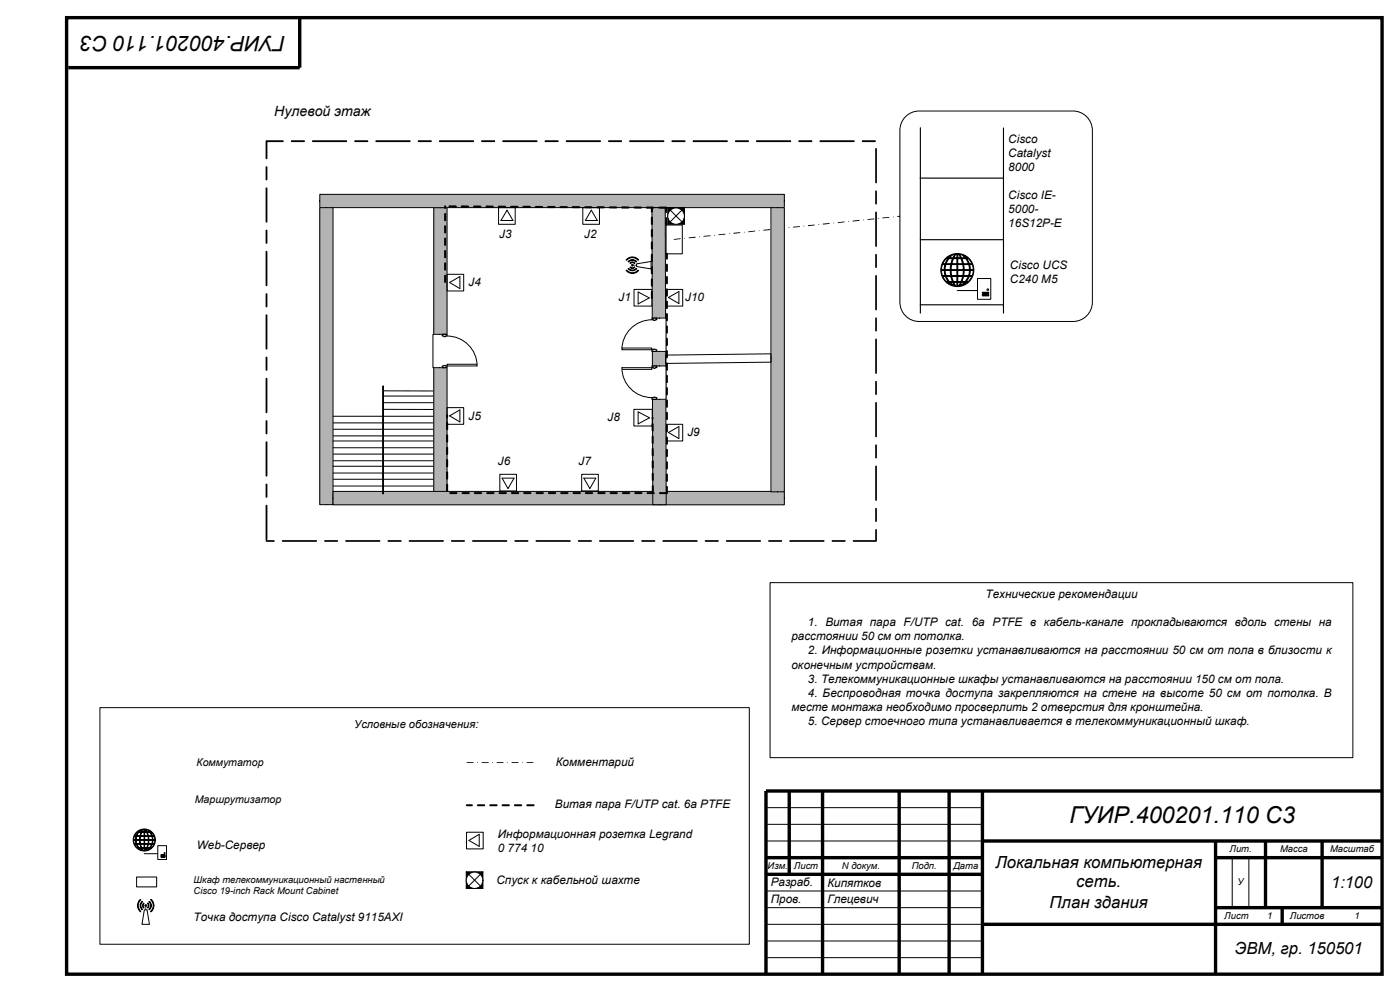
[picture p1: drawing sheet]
<svg xmlns="http://www.w3.org/2000/svg" width="420mm" height="297mm" viewBox="0 0 420 297" stroke-linecap="round" stroke-linejoin="round" font-family="sans-serif">
<path d="M130.1 62.2h4v86.1h-4z" fill-rule="evenodd" fill="#b3b3b3"/>
<path d="M130.1 62.2h4v86.1h-4z" fill="none" stroke="#000" stroke-width=".3"/>
<path d="M95.9 58.3h139.4v3.9h-139.4z" fill="#b3b3b3"/>
<path d="M95.9 58.3h139.4v3.9h-139.4zM229.8 242.1h64.9M229.8 247.1h64.9M229.8 252.1h64.9M369.7 257v15M374.6 257v15M229.8 272h64.9M229.8 277h64.9M229.8 267h64.9M229.8 282h64.9M229.8 287h64.9" fill="none" stroke="#000" stroke-width=".3"/>
<g fill="none" stroke="#000" stroke-width="1" stroke-linecap="butt">
<path d="M20 5.3h394.6v286.7h-394.6zM89.9 5.3v15h-69.4M236.8 237.1v24.9M246.8 237.1v54.9M269.7 237.1v54.9M284.7 237.1v54.9M294.7 237.1v54.9M414.6 237.1h-184.8v54.9M229.8 257h64.9M294.7 252.1h119.9M364.7 252.1v39.9M364.7 257h49.9"/>
<path d="M379.6 252.1v19.9M396.6 252.1v19.9M229.8 262h64.9M294.7 277h119.9M364.7 272h49.9M384.6 272v5"/>
</g>
<path d="M95.9 62.2h4v89.1h-4z" fill-rule="evenodd" fill="#b3b3b3"/>
<path d="M95.9 62.2h4v89.1h-4zM231 174.6h174.8v52.5h-174.8zM30 212.1h194.8v70.9h-194.8z" fill="none" stroke="#000" stroke-width=".3"/>
<path d="M158 241.1l2.1-.1 .3 .3-.3 .3h-1.9l-.3-.1zM154.2 241.2l2.1-.2 .3 .3-.3 .3h-1.8l-.3-.1zM150.6 241.1l2.1-.1 .3 .3-.3 .3h-1.9l-.3-.1zM146.8 241.2l2.1-.2 .4 .3-.4 .3h-1.8l-.3-.1zM143.1 241.2l2.1-.2 .3 .3-.3 .3h-1.8l-.3-.1zM139.8 241.2l1.8-.2 .3 .3-.3 .3h-1.5l-.3-.1z" fill="#000"/>
<path d="M271.6 35a5.7 5.7 0 0 1 4.1-1.7h46.2a5.8 5.8 0 0 1 5.8 5.8v51.5a5.8 5.8 0 0 1-5.8 5.8h-46.2a5.8 5.8 0 0 1-5.7-5.8v-51.5a5.8 5.8 0 0 1 1.6-4.1z" fill-rule="evenodd" fill="#fff"/>
<path d="M271.6 35a5.7 5.7 0 0 1 4.1-1.7h46.2a5.8 5.8 0 0 1 5.8 5.8v51.5a5.8 5.8 0 0 1-5.8 5.8h-46.2a5.8 5.8 0 0 1-5.7-5.8v-51.5a5.8 5.8 0 0 1 1.6-4.1zM140 249.4h4.9v5h-4.9zM140.7 251.9l3.1-1.8v3.6zM41 262.8h6v3h-6z" fill="none" stroke="#000" stroke-width=".3"/>
<path d="M276.1 38.3v55.6M301 38.4v55.5M276.1 71.8h24.9" fill="none" stroke="#000" stroke-width=".34"/>
<path d="M140 228.5l1.9-.1 .2 .2-2 .1zM143.2 228.6a.13 .13 0 0 1 .2 0 .13 .13 0 0 1-.2 0zM144.5 228.5l2.1 .1-2 .1zM147.7 228.5l.2 .1zM149 228.5l2.1 .1-2 .1zM152.2 228.6a.12 .12 0 0 1 .2 0 .12 .12 0 0 1-.2 0zM153.5 228.5l2.1 .1-2 .1zM156.6 228.6a.15 .15 0 0 1 .3 0 .15 .15 0 0 1-.3 0zM158 228.5l2.1 .1-2 .1z" fill="#000"/>
<path d="M99.9 147.3h135.4v4h-135.4z" fill="#b3b3b3"/>
<g fill="none" stroke="#000" stroke-width=".3">
<path d="M149.6 62.2h5v5h-5zM152.1 63l1.8 3.1h-3.6zM174.8 62.2h5v5h-5zM177.4 63l1.8 3.1h-3.6zM199.8 67.4h4.9v8.7h-4.9zM134.1 82.2h5v5h-5zM134.9 84.7l3.1-1.8v3.6zM190.2 86.7h5.4v5h-5.4zM191.4 87.5l3.4 1.8-3.4 1.8zM199.8 86.7h5v5h-5zM200.5 89.2l3.2-1.8v3.6zM199.8 127.2h5v5h-5z"/>
<path d="M200.5 129.6l3.2-1.8v3.6zM99.9 147.3h135.4v4h-135.4z"/>
</g>
<g fill="#000">
<path d="M202.1 71.7l2.1-.2-1.9 .4zM205.3 71.3l.2 .2zM206.6 71.2l2.1-.1-2 .3zM209.8 70.9l.2 .1zM211.1 70.7l2-.1-1.9 .4zM214.2 70.4l.3 .2zM215.6 70.3l2-.1-2 .3zM218.7 70l.2-.1v.2zM220.1 69.8l2-.1-2 .4zM223.2 69.5l.2 .2zM224.5 69.4l2.1-.1-2 .3zM227.6 69l.2 .2zM229 68.9l2-.1-.1 .2-1.8 .1zM232.1 68.6l.2 .1zM233.4 68.5l2.1-.2-1.9 .4zM236.6 68.1l.2 .2h-.2zM237.9 68l2.1-.1-2 .3zM241 67.7l.3-.1v.3zM242.4 67.5l2-.1-1.9 .4zM245.5 67.2l.2 .2zM246.9 67h2l-1.9 .3zM250 66.8l.2 .1zM251.3 66.6l2.1-.1-2 .3zM254.5 66.3l.2 .2h-.2zM255.8 66.2l2.1-.2-2 .4zM259 65.8l.2 .2h-.2zM260.3 65.7l2-.1-2 .3zM263.4 65.4h.3l-.2 .2zM264.7 65.2h2.1l-2 .2zM267.9 64.9l.2 .2zM269.3 64.7l.8 .1-.8 .2z"/>
<path d="M79.8 151.4l.3-.1 .1 .3v10l-.3 .3-.2-.3zM79.8 145h.3l.1 .2v3.7l-.3 .3-.2-.3zM79.7 132.4l.4-.1 .1 .2v10.1l-.3 .2-.2-.2zM79.8 126h.3l.1 .2v3.7l-.3 .3-.2-.3zM79.8 113.3h.3l.1 .2v10.1l-.3 .2-.2-.2zM79.8 107l.3-.1 .1 .2v3.8l-.3 .2-.2-.2zM79.7 94.3h.4l.1 .2v10l-.3 .3-.2-.3zM79.8 88l.3-.1 .1 .2v3.7l-.3 .3-.2-.3zM79.8 75.3l.3-.1 .1 .2v10.1l-.3 .3-.2-.3zM79.8 68.9h.3l.1 .2v3.7l-.3 .3-.2-.3zM79.7 56.3l.4-.1 .1 .2v10.1l-.3 .2-.2-.2zM79.8 49.9h.3l.1 .2v3.7l-.3 .3-.2-.3zM79.8 42.1l5.1-.1 .2 .3-.2 .3h-5l.3-.3v5.2l-.3 .2-.2-.2zM87.4 42.1l3.8-.1 .3 .3-.3 .3h-3.7l-.3-.3zM93.7 42.1l10.2-.1 .2 .3-.2 .3h-10l-.3-.1zM106.4 42.1l3.8-.1 .3 .3-.3 .3h-3.6l-.3-.3zM112.7 42.1l10.2-.1 .3 .3-.3 .3h-10l-.3-.3zM125.4 42.1l3.9-.1 .2 .3-.2 .3h-3.7l-.3-.3zM131.8 42.1l10.1-.1 .3 .3-.3 .3h-10l-.2-.3zM144.5 42.1l3.8-.1 .2 .3-.2 .3h-3.7l-.3-.3zM150.8 42.1l10.2-.1 .2 .3-.2 .3h-10l-.3-.3zM163.5 42.1l3.8-.1 .3 .3-.3 .3h-3.7l-.2-.3zM169.8 42.1l10.2-.1 .3 .3-.3 .3h-10l-.3-.3zM182.5 42.1l3.9-.1 .2 .3-.2 .3h-3.7l-.3-.1zM188.9 42.1l10.2-.1 .2 .3-.2 .3h-10.1l-.3-.3zM201.6 42.1l3.8-.1 .3 .3-.3 .3h-3.7l-.3-.3zM207.9 42.1l10.2-.1 .3 .3-.3 .3h-10.1l-.2-.3zM220.6 42.1l3.8-.1 .3 .3-.3 .3h-3.7l-.2-.1zM226.9 42.1l10.2-.1 .3 .3-.3 .3h-10l-.3-.3zM239.6 42.1l3.9-.1 .2 .3-.2 .3h-3.8l-.2-.3zM246 42.1l10.2-.1 .2 .3-.2 .3h-10.1l-.3-.3zM258.6 42.1l3.9-.1 .3 .3-.3 .3h-3.7l-.2-.1zM262.7 44.4l.4 .3v10l-.3 .2-.2-.2zM262.7 57.1l.4 .2v3.7l-.3 .3-.2-.3zM262.7 63.5l.4 .2v10l-.3 .3-.2-.3zM262.7 76.1l.4 .3v3.7l-.3 .2-.2-.2zM262.7 82.5l.4 .2v10.1l-.3 .2-.2-.2zM262.7 95.2l.4 .2v3.7l-.3 .3-.2-.3zM262.7 101.5l.4 .2v10.1l-.3 .3-.2-.3zM262.6 114.3l.3-.1 .2 .2v3.7l-.3 .3-.2-.3zM262.7 120.5l.4 .3v10l-.3 .3-.2-.3zM262.7 133.2l.4 .2v3.8l-.3 .2-.2-.2zM262.7 139.6l.4 .2v10l-.3 .3-.2-.3zM262.6 152.3h.3l.2 .2v3.7l-.3 .2-.2-.2zM255.9 161.9h6.9l-.2 .2v-3.3l.1-.2 .3 .1v3.6l-6.9 .1-.3-.1zM249.5 162l3.9-.1 .3 .2-.3 .3h-3.7zM236.8 162l10.3-.1 .3 .2-.3 .3h-10.1zM230.5 162l3.9-.1 .3 .2-.3 .3h-3.7zM217.9 161.9h10.1l.3 .2-.3 .3h-10l-.2-.1zM211.5 162l3.8-.1 .3 .2-.3 .3h-3.6zM198.8 162l10.2-.1 .3 .2-.3 .3h-10zM192.4 162l3.9-.1 .3 .2-.3 .3h-3.7zM179.8 161.9h10.2l.2 .2-.2 .3h-10l-.3-.1zM173.5 161.9h3.8l.3 .2-.3 .3h-3.7l-.2-.1zM160.7 162l10.2-.1 .3 .2-.3 .3h-10zM154.4 162l3.9-.1 .2 .2-.2 .3h-3.7zM141.6 162l10.3-.1 .3 .2-.3 .3h-10zM135.4 161.9h3.8l.3 .2-.3 .3h-3.6l-.3-.1zM122.7 162l10.2-.1 .3 .2-.3 .3h-10zM116.3 162l3.9-.1 .3 .2-.3 .3h-3.7zM103.6 162l10.3-.1 .2 .2-.2 .3h-10.1zM97.4 161.9h3.8l.2 .2-.2 .3h-3.7l-.2-.1zM84.6 162l10.2-.1 .3 .2-.3 .3h-10zM79.8 162l2.4-.1 .2 .2-.2 .3h-2.3z"/>
</g>
<path d="M114.9 115.7l.1 32.3z" fill-rule="evenodd" fill="#fff"/>
<path d="M114.9 115.7l.1 32.3z" fill="none" stroke="#000" stroke-width=".3"/>
<path d="M276.1 53.4h24.9" fill="none" stroke="#000" stroke-width=".34"/>
<path d="M231.3 62.2h4v85.2h-4z" fill-rule="evenodd" fill="#b3b3b3"/>
<path d="M231.3 62.2h4v85.2h-4zM134.1 122.2h5v5h-5zM134.9 124.6l3.1-1.7v3.5zM190.2 122.7h5.5v5h-5.5zM191.4 123.4l3.5 1.8-3.5 1.8zM149.9 142.2h5v5h-5zM150.6 143.3h3.6l-1.8 3.1zM174.5 142.2h5v5h-5zM175.1 143.3h3.6l-1.7 3.1zM139.9 261.3h5v5h-5z" fill="none" stroke="#000" stroke-width=".3"/>
<g fill="#000">
<path d="M139.9 261.3h5v5h-5z"/>
<path d="M133.3 82.5l.4-.1 .2 .2v1.9l-.4 .3-.3-.3zM133.4 78.7h.3l.2 .3v1.8l-.4 .3-.3-.3zM133.3 75.1l.4-.1 .2 .2v1.9l-.4 .3-.3-.3zM133.4 71.3h.3l.2 .2v1.9l-.4 .3-.3-.3zM133.4 67.6l.5 .2v1.9l-.4 .3-.3-.3zM133.4 63.9l.5 .2v1.9l-.4 .3-.3-.3zM133.4 61.6l.4 .1-.1 .8-.4-.1z"/>
</g>
<circle cx="142.4" cy="263.8" r="2.47" fill="#fff"/>
<g fill="none" stroke="#000" stroke-width=".3">
<path d="M200.3 62.2h5v5h-5zM139.9 261.3l5 5M144.9 261.3l-5 5"/>
<circle cx="142.4" cy="263.8" r="2.47"/>
</g>
<path d="M200.3 62.2h5v5h-5z" fill="#000"/>
<circle cx="202.8" cy="64.8" r="2.48" fill="#fff"/>
<g fill="none" stroke="#000" stroke-width=".3">
<path d="M200.3 62.2l5 5M205.3 62.2l-5 5M43.3 255.9h4"/>
<circle cx="202.8" cy="64.8" r="2.48"/>
</g>
<path d="M47.3 253.4h2.7v4.2h-2.7z" fill="#fff"/>
<g fill="none" stroke="#000" stroke-width=".3">
<path d="M47.3 253.4h2.7v4.2h-2.7z"/>
<circle cx="43.3" cy="251.8" r="3.3"/>
</g>
<circle cx="43.3" cy="251.8" r="3.3" fill="#000"/>
<path d="M45.8 250.7l.1 1h.6l-.2-1zM45.9 251.8l-.2 1.1h.6l.2-1.1zM45.2 249.5l.5 1h.5l-.7-1zM45.6 253l-.5 1h.4l.7-1zM44.6 248.9l.7 .4zM44.7 251.8l-.1 1.1h1l.1-1.1zM44.5 250.7l.2 1h1l-.1-1zM44.3 254.8l1-.6h-.3zM44.5 253l-.3 1h.7l.6-1zM44.2 249.5l.3 1h1l-.5-1zM44.2 254.2l-.4 .7 .9-.7zM43.7 248.6l.4 .7h.7zM43.4 248.6v.7h.5zM43.4 249.5v1h.9l-.3-1zM43.4 250.7v1h1.1l-.1-1zM43.4 254.2v.7h.2l.3-.7zM43.4 251.8v1.1h1l.1-1.1zM43.4 253v1h.6l.4-1zM43 248.6l-.4 .7h.6v-.7zM42.5 254.2l.5 .7h.2v-.7zM42.5 249.5l-.3 1h1v-1zM42.2 253l.3 1h.7v-1zM42.2 250.7l-.2 1h1.2v-1zM42 251.8l.1 1.1h1.1v-1.1zM41.8 254.2l1 .7-.4-.7zM41.9 249.1l-.2 .2h.7l.4-.7zM41.3 254.2l.9 .6-.6-.6zM41.3 249.3l.7-.4zM41.1 253l.1 .3a1 1 0 0 0 1.1 .7l-.3-1zM41.6 249.5l-.5 1h.9l.3-1zM40.9 251.8l.1 1.1h1l-.1-1.1zM41 250.7l-.1 1h1l.1-1zM40.4 253l.7 1h.4l-.6-1zM41.1 249.5l-.7 1h.5l.5-1zM40.1 251.8l.2 1.1h.6l-.2-1.1zM40.3 250.7l-.2 1h.6l.1-1zM48.3 256.8l1.3 .1zM48.3 256.5l1.3 .1zM48.3 256.2l1.3 .1zM49.3 255.6v.2h.2v-.2z" fill-rule="evenodd" fill="#fff"/>
<g fill="none" stroke="#000" stroke-width=".3">
<path d="M287.1 87.1h6.1M40.1 251.8h.6l.2 1.1h-.6zM40.3 250.7h.5l-.1 1h-.6zM40.4 253h.5l.6 1h-.4zM40.9 251.8h1l.1 1.1h-1zM41 250.7h1l-.1 1h-1zM41.1 253h.9l.3 1a1.16 1.16 0 0 1-1.2-1zM41.1 249.5h.3l-.5 1h-.5zM41.3 254.2h.3l.6 .6zM41.3 249.3l.7-.4zM41.6 249.5h.7l-.3 1h-.9zM41.8 254.2h.6l.4 .7z"/>
<path d="M41.9 249.1l.9-.5-.4 .7h-.7zM42 251.8h1.2v1.1h-1.1zM42.2 253h1v1h-.7zM42.2 250.7h1v1h-1.2zM42.5 249.5h.7v1h-1zM42.5 254.2h.7v.7h-.2zM43 248.6h.2v.7h-.6zM43.4 248.6l.5 .7h-.5zM43.4 249.5h.6l.3 1h-.9zM43.4 250.7h1l.1 1h-1.1zM43.4 254.2h.5l-.3 .7h-.2zM43.4 251.8h1.1l-.1 1.1h-1z"/>
<path d="M43.4 253h1l-.4 1h-.6zM43.7 248.6l1.1 .7h-.7zM44.2 254.2h.5l-.9 .7zM44.2 249.5h.8l.5 1h-1zM44.3 254.8l.7-.6h.3zM44.5 250.7h1.1l.1 1h-1zM44.5 253h1l-.6 1h-.7zM44.6 248.9l.7 .4zM44.7 251.8h1l-.1 1.1h-1zM45.2 249.5h.3l.7 1h-.5zM45.6 253h.6l-.7 1h-.4zM45.8 250.7h.5l.2 1h-.6z"/>
<path d="M45.9 251.8h.6l-.2 1.1h-.6zM48.3 256.8l1.3 .1zM48.3 256.5l1.3 .1zM48.3 256.2l1.3 .1zM49.3 255.6h.2v.2h-.2z"/>
</g>
<path d="M293.2 83.5h4v6.2h-4z" fill="#fff"/>
<g fill="none" stroke="#000" stroke-width=".3">
<path d="M293.2 83.5h4v6.2h-4z"/>
<circle cx="287.2" cy="80.9" r="5"/>
</g>
<circle cx="287.2" cy="80.9" r="5" fill="#000"/>
<path d="M290.9 79.3l.2 1.5h.9l-.3-1.5zM291.1 81.1l-.3 1.5h.9l.3-1.5zM290 77.5l.8 1.5h.7l-.3-.6a1.33 1.33 0 0 0-1.2-.9zM290.7 82.8l-.8 1.6a1.54 1.54 0 0 0 1.5-1.2l.1-.4zM289.1 76.6l.7 .7h.4zM289.3 81.1l-.2 1.5h1.5l.2-1.5zM289.1 79.3l.2 1.5h1.5l-.2-1.5zM288.8 85.4l1.4-.8h-.5zM289.1 82.8l-.5 1.6h1l.9-1.6zM288.5 77.5l.6 1.5h1.4l-.8-1.5zM288.5 84.6l-.6 1 1.4-1zM287.9 76.2l.5 1.1h1.1l-1-1zM287.3 76.2v1.1h.9l-.6-1.1zM287.3 77.5v1.5h1.5l-.5-1.5zM287.3 79.3v1.5h1.7l-.2-1.5zM287.3 84.6v1.1h.3l.6-1.1zM287.3 81.1v1.5h1.5l.2-1.5zM287.3 82.8v1.6h1l.5-1.6zM286.7 76.2l-.6 1.1h1v-1.1zM286.1 84.6l.6 1.1h.4v-1.1zM286 77.5l-.5 1.5h1.6v-1.5zM285.5 82.8l.5 1.6h1.1v-1.6zM285.5 79.3l-.2 1.5h1.8v-1.5zM285.3 81.1l.2 1.5h1.6v-1.5zM285 84.6l1.4 1-.6-1zM285.1 77l-.3 .3h1.1l.5-1.1-.5 .2zM284.1 84.6l1.5 .8-.9-.8zM284.1 77.3h.5l.6-.7zM283.9 82.8l.9 1.6h.9l-.5-1.6zM284.6 77.5l-.8 1.5h1.5l.4-1.5zM283.5 81.1l.3 1.5h1.4l-.1-1.5zM283.8 79.3l-.3 1.5h1.6l.1-1.5zM282.8 82.8l.4 .7a1.33 1.33 0 0 0 1.3 .9l-.9-1.6zM283.9 77.5l-1.1 1.5h.7l.9-1.5zM282.4 81.1l.3 1.5h.8l-.2-1.5zM282.7 79.3l-.3 1.5h.9l.2-1.5zM294.7 88.5v.2h1.9v-.2zM294.7 88.1v.1h1.9v-.1zM294.7 87.6v.2h1.9v-.2zM296.1 86.8a.25 .25 0 0 0 .5 0 .25 .25 0 0 0-.5 0z" fill-rule="evenodd" fill="#fff"/>
<g fill="none" stroke="#000" stroke-width=".3">
<path d="M282.7 79.3h.8l-.2 1.5h-.9zM283.8 79.3h1.4l-.1 1.5h-1.6zM283.9 77.5h.5l-.9 1.5h-.7zM284.1 77.3l1.1-.7-.6 .7zM284.6 77.5h1.1l-.4 1.5h-1.5zM285.1 77l.8-.6 .5-.2-.5 1.1h-1.1zM285.5 79.3h1.6v1.5h-1.8zM286 77.5h1.1v1.5h-1.6zM286.7 76.2h.4v1.1h-1zM287.3 76.2h.3l.6 1.1h-.9zM287.3 77.5h1l.5 1.5h-1.5zM287.3 79.3h1.5l.2 1.5h-1.7z"/>
<path d="M287.9 76.2l.6 .1 1 1h-1.1zM288.5 77.5h1.2l.8 1.5h-1.4zM289.1 79.3h1.5l.2 1.5h-1.5zM289.1 76.6l1.1 .7h-.4zM290 77.5a1.55 1.55 0 0 1 1.4 1.2l.1 .3h-.7zM290.9 79.3h.8l.3 1.5h-.9zM282.4 81.1h.9l.2 1.5h-.8zM282.8 82.8h.8l.9 1.6a1.54 1.54 0 0 1-1.5-1.2zM283.5 81.1h1.6l.1 1.5h-1.4zM283.9 82.8h1.3l.5 1.6h-.9zM284.1 84.6h.6l.9 .8zM285 84.6h.8l.6 1z"/>
<path d="M285.3 81.1h1.8v1.5h-1.6zM285.5 82.8h1.6v1.6h-1.1zM286.1 84.6h1v1.1h-.4zM287.3 84.6h.9l-.6 1.1h-.3zM287.3 81.1h1.7l-.2 1.5h-1.5zM287.3 82.8h1.5l-.5 1.6h-1zM288.5 84.6h.8l-1.4 1zM288.8 85.4l.9-.8h.5zM289.1 82.8h1.4l-.9 1.6h-1zM289.3 81.1h1.5l-.2 1.5h-1.5zM290.7 82.8h.8l-.3 .7a1.33 1.33 0 0 1-1.3 .9zM291.1 81.1h.9l-.3 1.5h-.9z"/>
<path d="M294.7 88.5h1.9v.2h-1.9zM294.7 88.1h1.9v.1h-1.9zM294.7 87.6h1.9v.2h-1.9z"/>
<circle cx="296.3" cy="86.8" r=".25"/>
</g>
<path d="M276.1 91.4h24.9" fill="none" stroke="#000" stroke-width=".34"/>
<path d="M195.6 62.2h4l.3 89.1h-4.1z" fill-rule="evenodd" fill="#b3b3b3"/>
<path d="M195.6 62.2h4l.3 89.1h-4.1zM199.7 106.4l31.6-.4v2.5l-31.6 .4z" fill="none" stroke="#000" stroke-width=".3"/>
<path d="M195.8 95.3h4v10h-4z" fill-rule="evenodd" fill="#fff"/>
<path d="M195.8 95.3h4v10h-4z" fill="none" stroke="#000" stroke-width=".3"/>
<path d="M195.5 95.3h1.6v10h-1.6z" fill-rule="evenodd" fill="#fff"/>
<path d="M195.5 95.3h1.6v10h-1.6z" fill="none" stroke="#fff" stroke-width=".3"/>
<path d="M195.6 104.8h1.5v.5h-1.5zM195.6 95.3v.5h1.5v-.5z" fill-rule="evenodd" fill="#fff"/>
<path d="M196.1 95.8h-.5v-.5h1.5v.5h-.5M196.1 104.8h-.5v.5h1.5v-.5h-.5" fill="none" stroke="#000" stroke-width=".3"/>
<path d="M196.1 104.6h.5v.2h-.5zM196.1 95.8v.3h.5v-.3z" fill-rule="evenodd" fill="#fff"/>
<path d="M195.6 95.8a9 9 0 0 0-9 9M195.6 95.3h1.5M196.1 95.8v.3h.5v-.3M195.6 105.3h1.5M196.1 104.8v-.2h.5v.2" fill="none" stroke="#000" stroke-width=".3"/>
<path d="M186.6 104.3h9v.5h-9z" fill="#fff"/>
<path d="M186.6 104.3h9v.5h-9z" fill="none" stroke="#000" stroke-width=".3"/>
<path d="M195.8 109.7h4v10h-4z" fill-rule="evenodd" fill="#fff"/>
<path d="M195.8 109.7h4v10h-4z" fill="none" stroke="#000" stroke-width=".3"/>
<path d="M195.5 109.7h1.6v10h-1.6z" fill-rule="evenodd" fill="#fff"/>
<path d="M195.5 109.7h1.6v10h-1.6z" fill="none" stroke="#fff" stroke-width=".3"/>
<path d="M195.6 109.7v.5h1.5v-.5zM195.6 119.2h1.5v.5h-1.5z" fill-rule="evenodd" fill="#fff"/>
<path d="M196.1 110.2h-.5v-.5h1.5v.5h-.5M196.1 119.2h-.5v.5h1.5v-.5h-.5" fill="none" stroke="#000" stroke-width=".3"/>
<path d="M196.1 110.2v.2h.5v-.2zM196.1 119h.5v.2h-.5z" fill-rule="evenodd" fill="#fff"/>
<path d="M186.6 110.2a9 9 0 0 0 9 9M195.6 109.7h1.5M195.6 119.7h1.5M196.1 110.2v.2h.5v-.2M196.1 119.2v-.2h.5v.2" fill="none" stroke="#000" stroke-width=".3"/>
<path d="M186.6 110.2h9v.5h-9z" fill="#fff"/>
<path d="M186.6 110.2h9v.5h-9z" fill="none" stroke="#000" stroke-width=".3"/>
<g fill="#000">
<path d="M199.7 65.1h.3l.1 .3v1.8l-.3 .4-.3-.4zM199.7 62h.3l.1 .2v1.3l-.3 .3-.3-.3z"/>
<path d="M197.5 62.1l2.1-.2 .3 .3-.3 .4-1.8-.1-.3-.1zM193.9 61.9h2l.3 .3-.3 .3h-1.8l-.3-.1zM190.2 61.9h2l.3 .3-.3 .3h-1.8l-.3-.2zM186.5 61.9h2l.3 .3-.3 .3h-1.9l-.2-.2zM182.8 61.9l2-.1 .3 .3-.3 .4-1.8-.1-.3-.1zM179 62l2.1-.2 .3 .3-.3 .3h-1.8l-.3-.1zM175.4 61.8h2l.3 .3-.3 .3h-1.8l-.3-.1zM171.6 61.9l2.1-.1 .3 .3-.3 .3h-1.8l-.3-.2zM168 61.8h2l.3 .3-.1 .2-2.1 .1-.2-.2zM164.2 61.9l2.1-.2 .3 .4-.3 .3h-1.8zM160.5 61.9l2.1-.2 .3 .3-.3 .3h-1.9l-.2-.1zM156.8 61.8l2.1-.1 .3 .3-.3 .3h-1.8zM153.1 61.8l2.1-.1 .3 .3-.3 .3h-1.8l-.3-.2zM149.4 61.8l2.1-.2 .3 .4-.3 .3h-1.9zM145.8 61.6h2l.3 .3-.3 .3h-1.8l-.3-.1zM142 61.7l2.1-.1 .3 .3-.3 .3h-1.9zM138.4 61.6h2l.3 .3-.3 .3h-1.8l-.3-.2zM134.6 61.7l2.1-.1 .3 .2-.3 .4-1.8-.1-.3-.1z"/>
<path d="M195.3 87.3l.4-.1 .2 .3v1.8l-.3 .3-.4-.3zM195.3 83.6l.4-.1 .2 .2v1.9l-.3 .3-.4-.3zM195.3 79.9l.4-.1 .2 .3v1.8l-.3 .3-.4-.3zM195.4 76.1h.3l.2 .3v1.8l-.3 .3-.4-.3v-1.8zM195.3 72.5l.4-.1 .2 .2v1.9l-.3 .3-.4-.3zM195.3 68.8l.3-.2 .3 .4v1.8l-.3 .3-.4-.3zM195.3 65.1l.4-.1 .2 .2v1.9l-.3 .3-.4-.3zM195.3 62.1l.4-.1 .2 .2v1.2l-.3 .3-.4-.3z"/>
</g>
<path d="M129.9 100.2h4v10h-4z" fill-rule="evenodd" fill="#fff"/>
<path d="M129.9 100.2h4v10h-4z" fill="none" stroke="#000" stroke-width=".3"/>
<path d="M132.6 100.2h1.6v10h-1.6z" fill-rule="evenodd" fill="#fff"/>
<path d="M132.6 100.2h1.6v10h-1.6z" fill="none" stroke="#fff" stroke-width=".3"/>
<path d="M132.6 109.7v.5h1.5v-.5zM132.6 100.2h1.5v.5h-1.5z" fill-rule="evenodd" fill="#fff"/>
<path d="M133.1 109.7h-.5v.5h1.5v-.5h-.5M133.1 100.7h-.5v-.5h1.5v.5h-.5" fill="none" stroke="#000" stroke-width=".3"/>
<path d="M133.1 109.5v.2h.5v-.2zM133.1 100.7h.5v.2h-.5z" fill-rule="evenodd" fill="#fff"/>
<path d="M132.6 110.2h1.5M132.6 100.2h1.5M133.1 109.7v-.2h.5v.2M133.1 100.7v.2h.5v-.2M134.1 100.7a9 9 0 0 1 9 9" fill="none" stroke="#000" stroke-width=".3"/>
<path d="M134.1 109.2h9v.5h-9z" fill="#fff"/>
<g fill="none" stroke="#000" stroke-width=".3">
<path d="M115 118.7h14.9M115 117.1l14.9 .1M134.1 109.2h9v.5h-9zM99.9 124.8h30M99.9 132.2h30M99.9 139.7h30M99.9 126.7h30M99.9 134.2h30M100 128.7h29.9M100 130.6h29.9M100 136.1h29.9M100 138.1h29.9"/>
<path d="M115 122.7h14.9M115 120.7h14.9M99.9 141.8h30M100 143.6h29.9M100 145.7h29.9"/>
</g>
<g fill="#000">
<path d="M195.6 145.5l.4-.1 .1 .3v1.8l-.3 .3-.3-.3zM195.5 141.8l.5-.1 .1 .3v1.8l-.3 .3-.3-.3zM195.5 138.1l.5-.1 .1 .3v1.8l-.3 .3-.3-.3zM195.6 134.3h.3l.2 .3v1.8l-.3 .3-.3-.3zM195.6 130.6h.3l.2 .3v1.8l-.3 .4-.3-.4zM195.5 127l.4-.1 .2 .3v1.8l-.3 .3-.3-.3zM195.5 125.3a.32 .32 0 0 1 .6 0 .32 .32 0 0 1-.6 0z"/>
<path d="M199.9 145.7h.3l.2 .3v1.8l-.3 .3-.3-.3zM199.9 142h.3l.2 .2v1.9l-.3 .3-.3-.3zM199.8 138.4l.4-.1 .2 .3v1.8l-.3 .3-.3-.3zM199.8 134.7l.4-.1 .2 .2v1.9l-.3 .3-.3-.3zM199.8 131l.4-.1 .2 .2v1.9l-.3 .3-.3-.3zM199.9 127.2h.3l.2 .3v1.8l-.3 .3-.3-.3zM199.8 123.6l.4-.1 .2 .2v1.9l-.3 .3-.3-.3zM199.9 119.8h.3l.2 .3v1.8l-.3 .3-.3-.3zM199.8 116.2l.4-.1 .2 .2v1.9l-.3 .3-.3-.3zM199.8 112.5l.4-.1 .2 .2v1.9l-.3 .3-.3-.3zM199.9 108.7h.3l.2 .3v1.8l-.3 .3-.3-.3zM199.8 105.1l.4-.1 .2 .2v1.9l-.3 .3-.3-.3zM199.9 101.3h.3l.2 .3v1.8l-.3 .3-.3-.3zM199.8 97.7l.4-.1 .2 .2v1.9l-.3 .3-.3-.3zM199.8 94l.4-.1 .2 .2v1.9l-.3 .3-.3-.3zM199.9 90.2h.3l.2 .3v1.8l-.3 .3-.3-.3zM199.8 86.6l.4-.1 .2 .2v1.9l-.3 .3-.3-.3zM199.9 82.8h.3l.2 .3v1.8l-.3 .3-.3-.3zM199.8 79.2l.4-.1 .2 .2v1.9l-.3 .3-.3-.3zM199.8 75.9l.4-.1 .2 .3v1.4l-.3 .3-.3-.3z"/>
<path d="M197.7 147.6l2.2-.1 .3 .3-.3 .3h-1.9l-.3-.2zM194 147.6l2.1-.1 .3 .3-.3 .3h-1.8l-.3-.2zM190.4 147.5h2l.3 .3-.3 .3h-1.8l-.3-.2zM186.6 147.6l2.1-.1 .4 .3-.4 .3h-1.8l-.3-.2zM183 147.5h2l.3 .3-.3 .3h-1.8l-.3-.2zM179.2 147.6l2.2-.1 .3 .3-.3 .3h-1.9l-.3-.2zM175.6 147.5h2l.3 .3-.3 .3h-1.8l-.3-.2zM171.9 147.5h2l.3 .3-.3 .3h-1.8l-.3-.2zM168.1 147.6l2.1-.1 .4 .3-.4 .3h-1.8l-.3-.2zM164.5 147.5h2l.3 .3-.3 .3h-1.8l-.3-.2zM160.7 147.6l2.1-.1 .4 .3-.4 .3h-1.8l-.3-.2zM157.1 147.5h2l.3 .3-.3 .3h-1.8l-.3-.2zM153.3 147.6l2.1-.1 .3 .3-.3 .3h-1.8l-.3-.2zM149.6 147.6l2.1-.1 .4 .3-.4 .3h-1.8l-.3-.2zM145.9 147.6l2.1-.1 .3 .3-.3 .3h-1.8l-.3-.2zM142.2 147.6l2.1-.1 .4 .3-.4 .3h-1.8l-.3-.2zM138.5 147.6l2.1-.1 .3 .3-.3 .3h-1.8l-.3-.2zM134.8 147.6l2.1-.1 .3 .3-.3 .3h-1.8l-.3-.2z"/>
</g>
<path d="M189 78.9l.1 .1 .6-.3 .6 .3 .2-.1-.8-.4zM188.7 78.1l-.3 .3 .2 .1a1.49 1.49 0 0 1 2.2 0l.2-.1-.3-.3-.6-.3h-.8zM188.1 77.6l-.3 .3 .2 .1a2.23 2.23 0 0 1 3.4 0l.2-.1a2.44 2.44 0 0 0-3.5-.3zM189 80.1l.7 .4 .8-.4-.2-.1-.6 .3-.6-.3zM188.4 80.6a1.7 1.7 0 0 0 2.6 0l-.2-.2a1.49 1.49 0 0 1-2.2 0zM187.8 81.1a2.44 2.44 0 0 0 3.8 0l-.2-.2a2.23 2.23 0 0 1-3.4 0z" fill-rule="evenodd" fill="#fff"/>
<path d="M188.1 77.6a2.43 2.43 0 0 1 3.5 .3l-.2 .1a2.23 2.23 0 0 0-3.4 0l-.2-.1zM188.7 78.1l.6-.3h.8l.6 .3 .3 .3-.2 .1a1.49 1.49 0 0 0-2.2 0l-.2-.1zM189 78.9l.7-.4 .8 .4-.2 .1-.6-.3-.6 .3zM187.8 81.1l.2-.2a2.23 2.23 0 0 0 3.4 0l.2 .2a2.44 2.44 0 0 1-3.8 0zM188.4 80.6l.2-.2a1.49 1.49 0 0 0 2.2 0l.2 .2a1.7 1.7 0 0 1-2.6 0zM189 80.1l.1-.1 .6 .3 .6-.3 .2 .1-.8 .4z" fill="none" stroke="#000" stroke-width=".3"/>
<path d="M189.5 79.1l1.5 .3v.2h-.9a.41 .41 0 0 1-.6 .2 .41 .41 0 0 1 0-.7z" fill-rule="evenodd" fill="#000"/>
<path d="M191 79.1l4.3-.7v2.2l-4.3-.7z" fill-rule="evenodd" fill="#fff"/>
<path d="M191 79.1l4.3-.7v2.2l-4.3-.7z" fill="none" stroke="#000" stroke-width=".3"/>
<path d="M44.4 270.6v1.6l.3-.8zM44.8 270.1l-.1 .2a1.42 1.42 0 0 1 0 2.2l.1 .2a1.59 1.59 0 0 0 0-2.6zM45.3 269.5l-.1 .2a2.27 2.27 0 0 1 0 3.4l.1 .2a2.44 2.44 0 0 0 0-3.8zM43.1 270.6l-.3 .8 .3 .8zM42.6 270.1a1.66 1.66 0 0 0 0 2.6l.2-.2a1.49 1.49 0 0 1 0-2.2zM41.8 269.8a2.53 2.53 0 0 0 .3 3.5l.1-.2a2.27 2.27 0 0 1 0-3.4l-.1-.2z" fill-rule="evenodd" fill="#fff"/>
<path d="M41.8 269.8l.3-.3 .1 .2a2.27 2.27 0 0 0 0 3.4l-.1 .2a2.54 2.54 0 0 1-.3-3.5zM42.6 270.1l.2 .2a1.49 1.49 0 0 0 0 2.2l-.2 .2a1.66 1.66 0 0 1 0-2.6zM43.1 270.6v1.6l-.3-.8zM44.4 270.6l.3 .8-.3 .8zM44.8 270.1a1.59 1.59 0 0 1 0 2.6l-.1-.2a1.42 1.42 0 0 0 0-2.2zM45.2 269.7l.1-.2a2.44 2.44 0 0 1 0 3.8l-.1-.2a2.27 2.27 0 0 0 0-3.4z" fill="none" stroke="#000" stroke-width=".3"/>
<path d="M43.4 271.2a.41 .41 0 0 1 .6-.1 .41 .41 0 0 1-.1 .7v.9h-.3z" fill-rule="evenodd" fill="#000"/>
<path d="M43.3 272.7h.8l.7 4.3h-2.2z" fill-rule="evenodd" fill="#fff"/>
<path d="M43.3 272.7h.8l.7 4.3h-2.2z" fill="none" stroke="#000" stroke-width=".3"/>
<path d="M133.9 145.1l.4-.1 .2 .3v1.9l-.4 .2-.3-.2zM134 141.3l.5 .3v1.9l-.4 .3-.3-.3zM134 137.6h.3l.2 .3v1.8l-.4 .4-.3-.4zM134 133.9l.5 .3v1.9l-.4 .3-.3-.3zM134 130.2h.3l.2 .3v1.8l-.4 .4-.3-.4zM134 126.5l.5 .3v1.9l-.4 .2-.3-.2zM134 124.2l.5 .3-.1 .6-.3 .2-.3-.3z" fill="#000"/>
<text font-size="7" x="320.8" y="246.7">ГУИР.400201.110 С3</text>
<text font-size="6.3" x="85.7" y="10.9" transform="rotate(-180 85.7 10.9)">ГУИР.400201.110 С3</text>
<g font-size="5">
<text x="298.6" y="260">Локальная компьютерная</text>
<text x="322.9" y="266">сеть.</text>
<text x="399.3" y="266">1:100</text>
<text x="314.9" y="272">План здания</text>
<text x="370.4" y="286">ЭВМ, гр. 150501</text>
</g>
<text font-size="4.2" x="82.3" y="34.7">Нулевой этаж</text>
<g font-size="3.5">
<text x="302.5" y="42.8">Cisco</text>
<text x="302.5" y="47">Catalyst</text>
<text x="302.5" y="51.3">8000</text>
<text x="302.5" y="59.7">Cisco IE-</text>
<text x="302.5" y="64">5000-</text>
<text x="149.8" y="71.3">J3</text>
<text x="175.2" y="71.3">J2</text>
<text x="302.5" y="68.2">16S12P-E</text>
<text x="303" y="80.7">Cisco UCS</text>
<text x="140.5" y="85.8">J4</text>
<text x="303" y="85">C240 M5</text>
<text x="185.5" y="90.3">J1</text>
<text x="205.5" y="90.3">J10</text>
<text x="140.5" y="125.8">J5</text>
<text x="182.2" y="126.2">J8</text>
<text x="206.2" y="130.8">J9</text>
<text x="149.3" y="139.2">J6</text>
<text x="173.5" y="139.2">J7</text>
<text x="295.7" y="179.2">Технические рекомендации</text>
<text x="237.4" y="191.9">расстоянии 50 см от потолка.</text>
<text x="242.4" y="187.7">1. Витая пара F/UTP cat. 6a PTFE в кабель-канале прокладываются вдоль стены на</text>
<text x="242.4" y="196.1">2. Информационные розетки устанавливаются на расстоянии 50 см от пола в близости к</text>
<text x="237.4" y="200.4">оконечным устройствам.</text>
<text x="242.4" y="204.6">3. Телекоммуникационные шкафы устанавливаются на расстоянии 150 см от пола.</text>
<text x="242.4" y="208.8">4. Беспроводная точка доступа закрепляются на стене на высоте 50 см от потолка. В</text>
<text x="237.4" y="213.1">месте монтажа необходимо просверлить 2 отверстия для кронштейна.</text>
<text x="242.4" y="217.3">5. Сервер стоечного типа устанавливается в телекоммуникационный шкаф.</text>
<text x="166.7" y="229.7">Комментарий</text>
<text x="166.5" y="242.2">Витая пара F/UTP cat. 6a PTFE</text>
<text x="149.3" y="251.1">Информационная розетка Legrand</text>
<text x="59" y="254.6">Web-Сервер</text>
<text x="149.3" y="255.4">0 774 10</text>
<text x="148.9" y="265">Спуск к кабельной шахте</text>
<text x="231.2" y="265.6">Разраб.</text>
<text x="248.2" y="265.9">Кипятков</text>
<text x="231.2" y="270.6">Пров.</text>
<text x="248.2" y="270.6">Глецевич</text>
<text x="58.1" y="276.1">Точка доступа Cisco Catalyst 9115AXI</text>
</g>
<text font-size="3.3" x="106.3" y="218.1">Условные обозначения:</text>
<g font-size="3.2">
<text x="58.9" y="229.5">Коммутатор</text>
<text x="58.4" y="240.7">Маршрутизатор</text>
</g>
<g font-size="2.8">
<text x="368.9" y="255.4">Лит.</text>
<text x="384" y="255.4">Масса</text>
<text x="399" y="255.4">Масштаб</text>
<text x="230.3" y="260.4">Изм. Лист</text>
<text x="252.6" y="260.4">N докум.</text>
<text x="273.5" y="260.4">Подп.</text>
<text x="286" y="260.4">Дата</text>
<text x="58.1" y="264.6">Шкаф телекоммуникационный настенный</text>
<text x="58.1" y="268">Cisco 19-inch Rack Mount Cabinet</text>
<text x="371.3" y="265.4">У</text>
<text x="367.3" y="275.4">Лист</text>
<text x="380.1" y="275.4">1</text>
<text x="387" y="275.4">Листов</text>
<text x="406.3" y="275.4">1</text>
</g>
</svg>
